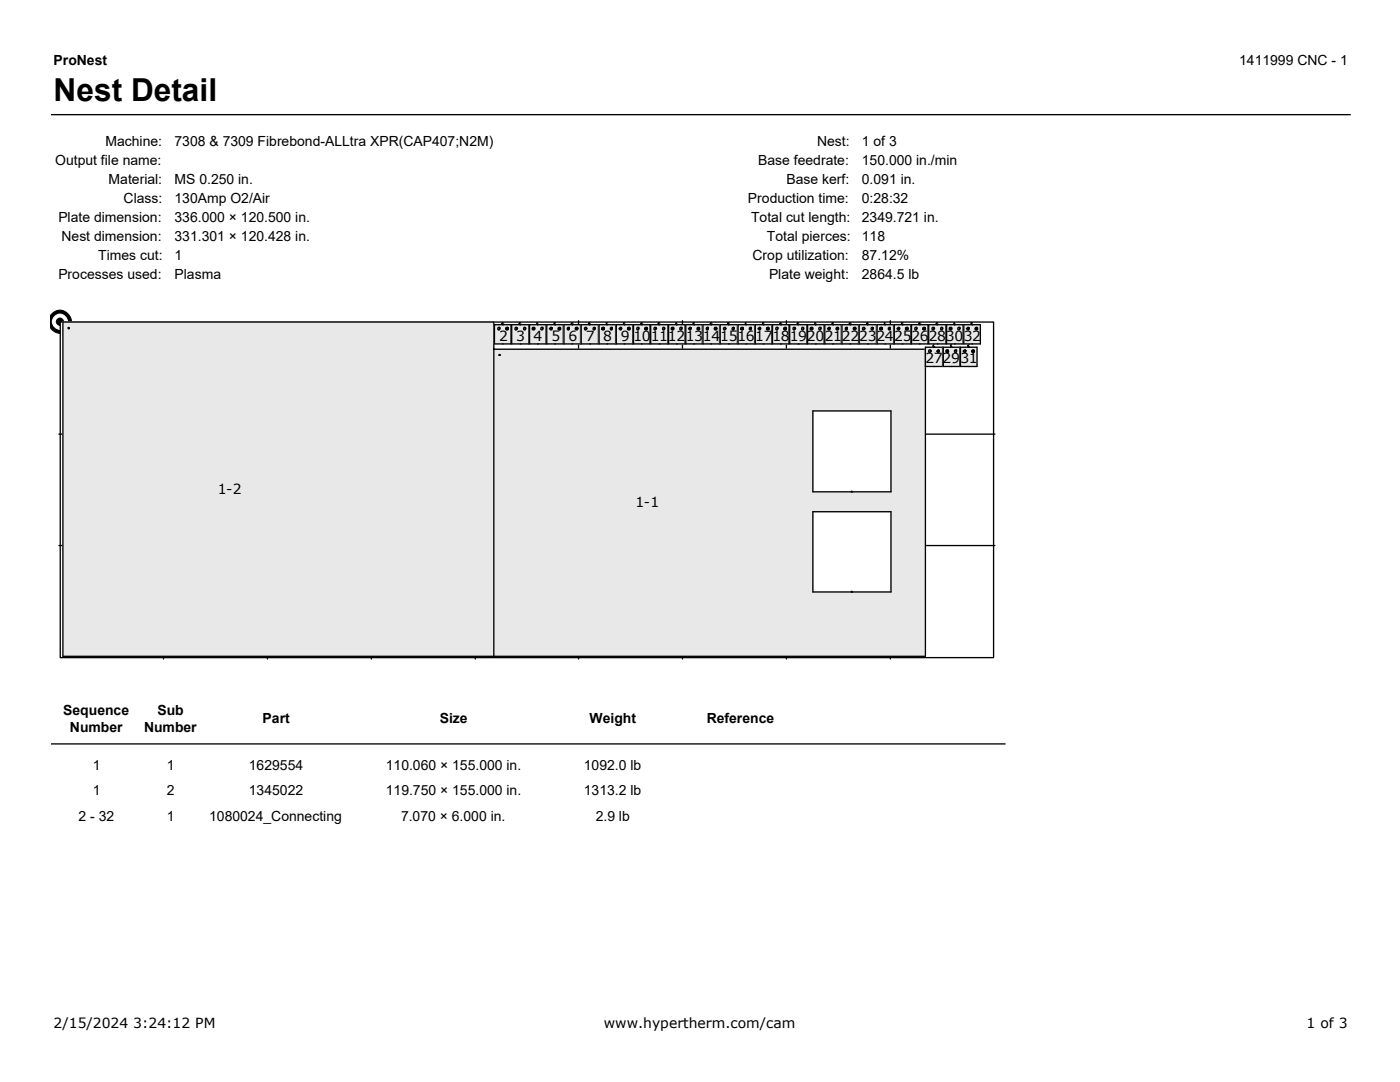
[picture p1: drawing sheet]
<svg xmlns="http://www.w3.org/2000/svg" width="279mm" height="216mm" viewBox="0 0 279 216" stroke-linecap="round" stroke-linejoin="round" font-family="sans-serif">
<path d="M10.2 22.9h259.4" fill="none" stroke="#000" stroke-width=".26"/>
<g fill="#000" stroke="#000" stroke-width=".2">
<path d="M10.4 62.6a2.28 2.28 0 0 1 3.2 0 2.28 2.28 0 0 1 0 3.2 2.28 2.28 0 0 1-3.2 0l-.3-.5v-2.2z" fill-rule="evenodd"/>
<circle cx="12" cy="64.2" r=".72"/>
</g>
<circle cx="12" cy="64.2" r="1.5" fill="#fff" stroke="#fff" stroke-width=".2"/>
<path d="M12 64.3h186.3v66.9h-186.3z" fill-rule="evenodd" fill="#fff" stroke="#000" stroke-width=".26"/>
<g fill="none" stroke="#000" stroke-width=".26">
<path d="M13.6 65.5l.1 .1zM13.7 65.3v.3l-.1-.1zM98.6 69.7h86.1M98.7 64.8h3.3v3.8h-3.3zM99.6 70.7l.1 .2zM99.6 65.3l.1 .2M99.7 70.7l-.1 .2zM99.7 70.9h.1M99.7 65.5l-.1 .1M100.4 64.4l-.3 .3 .2 .1 .2-.1M101.1 65.3h.1a.28 .28 0 0 1 .3 .4 .28 .28 0 0 1-.4 .1l-.2-.1zM101.3 65.5l.2 .1h-.3"/>
<path d="M101.3 65.3v.2M102.1 64.8h3.5v3.8h-3.5zM103.2 65.5l-.2 .1M103.2 65.3v.2M103.8 64.4l-.2 .1 .1 .3 .3-.1M104.8 65.3l.1 .2M104.9 65.5l-.1 .1M105.7 64.8h3.3v3.8h-3.3zM106.2 65.5l.3-.2a.28 .28 0 0 1 .2 .4 .28 .28 0 0 1-.4 .1zM106.6 65.5h.1l-.2 .1M106.6 65.3v.2M107.3 64.4h-.2v.3l.2 .1 .1-.1"/>
<path d="M108.2 65.3l.1 .2M108.3 65.5l-.1 .1M109.1 64.8h3.3v3.8h-3.3zM110 65.3l.2 .2M110.2 65.5v.1h-.3M110.8 64.4h-.2v.3l.1 .1 .1-.1M111.4 65.5l.2-.2a.28 .28 0 0 1 .3 .4 .28 .28 0 0 1-.4 .1zM111.8 65.5l-.2 .1M111.8 65.3v.2M112.6 64.8h3.3v3.8h-3.3zM113.5 65.3l.1 .2M113.6 65.5l-.1 .1"/>
<path d="M114.3 64.4l-.3 .3 .1 .1 .3-.1M114.8 65.5l.3-.2a.28 .28 0 0 1 .2 .4 .28 .28 0 0 1-.4 .1zM115.2 65.5l.1 .1h-.2M115.2 65.3v.2M115.5 64v.7M115.5 68.8v.9M116 64.8h3.4v3.8h-3.4zM117 65.5l-.1 .1M117 65.3v.2M117.7 64.4l-.3 .1 .2 .3 .2-.1M118.6 65.3l.2 .2M118.8 65.5l-.2 .1"/>
<path d="M119.6 64.8h3.3v3.8h-3.3zM120.2 65.3h.1a.28 .28 0 0 1 .3 .4 .28 .28 0 0 1-.4 .1l-.1-.1zM120.5 65.5h.1l-.3 .1M120.5 65.3v.2M121.1 64.4h-.1v.3l.1 .1 .2-.1M122.1 65.3l.1 .2M122.2 65.5l-.1 .1M123 64.8h3.3v3.8h-3.3zM123.9 65.3l.1 .2M124 65.5v.1h-.2M124.7 64.4h-.3v.3l.2 .1 .1-.1M125.4 65.3h.1a.28 .28 0 0 1 .3 .4 .28 .28 0 0 1-.4 .1l-.2-.1z"/>
<path d="M125.6 65.5l-.1 .1M125.6 65.3v.2M126.4 64.8h3.3v3.8h-3.3zM127.4 65.3l.1 .2M127.5 65.5l-.1 .1M128.1 64.4l-.2 .3 .1 .1 .3-.1M128.8 65.3h.1a.28 .28 0 0 1 .3 .4 .28 .28 0 0 1-.4 .1l-.1-.1zM129.1 65.5l.1 .1h-.3M129.1 65.3v.2M129.9 64.8h3.4v3.8h-3.4zM130.9 65.5l-.1 .1M130.9 65.3v.2"/>
<path d="M131.6 64.4l-.3 .1 .1 .3 .3-.1M132.5 65.3l.1 .2M132.6 65.5l-.1 .1M133.4 64.8h3.3v3.8h-3.3zM134 65.5l.2-.2a.28 .28 0 0 1 .3 .4 .28 .28 0 0 1-.4 .1zM134.4 65.5h.1l-.3 .1M134.4 65.3v.2M135 64.4h-.1v.3l.1 .1 .1-.1M135.9 65.3l.2 .2M136.1 65.5l-.2 .1M136.2 64v.7M136.2 68.8v.9"/>
<path d="M136.9 64.8h3.3v3.8h-3.3zM137.8 65.3l.1 .2M137.9 65.5v.1h-.2M138.6 64.4h-.3v.3l.1 .1 .2-.1M139.1 65.5l.3-.2a.28 .28 0 0 1 .2 .4 .28 .28 0 0 1-.4 .1zM139.5 65.5l-.1 .1M139.5 65.3v.2M140.3 64.8h3.3v3.8h-3.3zM141.2 65.3l.2 .2M141.4 65.5l-.2 .1M142 64.4l-.2 .3 .1 .1 .2-.1M142.5 65.5l.3-.2a.28 .28 0 0 1 .3 .4 .28 .28 0 0 1-.4 .1z"/>
<path d="M142.9 65.5l.2 .1h-.3M142.9 65.3v.2M143.7 64.8h3.5v3.8h-3.5zM144.8 65.5l-.1 .1M144.8 65.3v.2M145.4 64.4l-.2 .1 .1 .3 .3-.1M146.4 65.3l.1 .2M146.5 65.5l-.1 .1M147.3 64.8h3.3v3.8h-3.3zM148 65.3h.1a.28 .28 0 0 1 .2 .4 .28 .28 0 0 1-.3 .1l-.2-.1zM148.2 65.5h.2l-.3 .1M148.2 65.3v.2"/>
<path d="M148.9 64.4h-.1v.3l.1 .1 .1-.1M149.8 65.3l.1 .2M149.9 65.5l-.1 .1M150.7 64.8h3.3v3.8h-3.3zM151.7 65.3l.1 .2M151.8 65.5v.1h-.3M152.5 64.4h-.3v.3l.1 .1 .2-.1M153.1 65.3h.1a.28 .28 0 0 1 .3 .4 .28 .28 0 0 1-.4 .1l-.1-.1zM153.4 65.5l-.2 .1M153.4 65.3v.2M154.2 64.8h3.3v3.8h-3.3zM155.1 65.3l.1 .2"/>
<path d="M155.2 65.5l-.1 .1M155.9 64.4l-.3 .3 .2 .1 .2-.1M156.4 65.5l.3-.2a.28 .28 0 0 1 .2 .4 .28 .28 0 0 1-.4 .1zM156.8 65.5l.1 .1h-.2M156.8 65.3v.2M156.9 64v.7M156.9 68.8v.9M157.6 64.8h3.4v3.8h-3.4zM158.7 65.5l-.2 .1M158.7 65.3v.2M159.3 64.4l-.2 .1 .1 .3 .3-.1M160.2 65.3l.2 .2"/>
<path d="M160.4 65.5l-.2 .1M161.2 64.8h3.3v3.8h-3.3zM161.8 65.3h.2a.28 .28 0 0 1 .2 .4 .28 .28 0 0 1-.4 .1l-.1-.1zM162.1 65.5h.1l-.2 .1M162.1 65.3v.2M162.8 64.4h-.2v.3l.2 .1 .1-.1M163.7 65.3l.1 .2M163.8 65.5l-.1 .1M164.6 64.8h3.3v3.8h-3.3zM165.5 65.3l.2 .2M165.7 65.5v.1h-.3M166.3 64.4h-.2l.1 .4 .1-.1"/>
<path d="M167 65.3h.1a.28 .28 0 0 1 .3 .4 .28 .28 0 0 1-.4 .1l-.2-.1zM167.2 65.5l-.1 .1M167.2 65.3v.2M168 64.8h3.3v3.8h-3.3zM169 65.3l.1 .2M169.1 65.5l-.1 .1M169.8 64.4l-.3 .3 .1 .1 .3-.1M170.4 65.3h.1a.28 .28 0 0 1 .3 .4 .28 .28 0 0 1-.4 .1l-.1-.1zM170.7 65.5l.1 .1h-.3M170.7 65.3v.2M171.5 64.8h3.4v3.8h-3.4zM172.5 65.5l-.1 .1"/>
<path d="M172.5 65.3v.2M173.2 64.4l-.3 .1 .2 .3 .2-.1M174.1 65.3l.1 .2M174.2 65.5l-.1 .1M175 64.8h3.3v3.8h-3.3zM175.6 65.5l.2-.2a.28 .28 0 0 1 .3 .4 .28 .28 0 0 1-.4 .1zM176 65.5h.1l-.3 .1M176 65.3v.2M176.6 64.4h-.1v.3l.1 .1 .2-.1M177.5 65.3l.2 .2M177.7 65.5l-.2 .1M177.7 64v.7"/>
<path d="M177.7 68.8v.9M178.5 64.8h3.3v3.8h-3.3zM179.4 65.3l.1 .2M179.5 65.5v.1h-.2M180.2 64.4h-.3v.3l.2 .1 .1-.1M180.9 65.3h.1a.28 .28 0 0 1 .2 .4 .28 .28 0 0 1-.3 .1l-.2-.1zM181.1 65.5l-.1 .1M181.1 65.3v.2M181.9 64.8h3.3v3.8h-3.3zM182.8 65.3l.2 .2M183 65.5l-.2 .1M183.6 64.4l-.2 .3 .1 .1 .3-.1"/>
<path d="M184.2 65.5l.2-.2a.28 .28 0 0 1 .3 .4 .28 .28 0 0 1-.4 .1zM184.6 65.5l.1 .1h-.3M184.6 65.3v.2M184.7 73.1h3.4v-3.8h-3.4v61.7h-172.1v-66.7h86v66.8M185.3 64.8h3.5v3.8h-3.5zM185.7 69.9l-.1 .2M185.7 69.8v.1M186.4 65.5l-.1 .1M186.4 65.3v.2M186.4 68.8l-.3 .2 .3 .3 .1-.1M187.1 64.4l-.3 .1 .1 .3 .3-.1M187.3 69.8l.2 .1"/>
<path d="M187.5 69.9v.2h-.3M188 65.3l.1 .2M188.1 65.5l-.1 .1M188.3 69.3h3.3v3.8h-3.3zM188.8 69.9l.2-.1a.28 .28 0 0 1 .3 .4 .28 .28 0 0 1-.4 .1zM188.9 64.8h3.3v3.8h-3.3zM189.2 69.9l-.2 .2M189.2 69.8v.1M189.6 65.3h.1a.28 .28 0 0 1 .3 .4 .28 .28 0 0 1-.4 .1l-.2-.1zM189.8 65.5h.2l-.3 .1M189.8 65.3v.2M189.8 68.8l-.1 .4 .1 .1 .2-.1"/>
<path d="M190.5 64.4h-.1v.3l.1 .1 .1-.1M190.8 69.8l.1 .1M190.9 69.9l-.1 .2M191.4 65.3l.2 .2M191.6 65.5l-.2 .1M191.7 69.3h3.3v3.8h-3.3zM192.3 64.8h3.3v3.8h-3.3zM192.6 69.8l.1 .1M192.7 69.9v.2h-.2M193.3 65.3l.1 .2M193.4 65.5v.1h-.3M193.4 68.8l-.3 .1v.3l.3 .1v-.1"/>
<path d="M194.1 64.4h-.3v.3l.1 .1 .2-.1M194.1 69.8h.1a.28 .28 0 0 1 .3 .4 .28 .28 0 0 1-.4 .1l-.2-.1zM194.3 69.9l-.1 .2M194.3 69.8v.1M194.7 65.3h.2a.28 .28 0 0 1 .2 .4 .28 .28 0 0 1-.4 .1l-.1-.1zM195 65.5l-.1 .1M195 65.3v.2M11.8 86.6h.8M162.2 82h15.6v16.1h-15.6zM170 98h-.1l.1 .1M184.7 86.6h13.9M11.8 108.9h.8"/>
<path d="M162.2 102.1h15.6v16h-15.6zM170 118h-.1l.1 .1M184.7 108.9h13.9M32.6 131v.5M53.4 131v.5M74.1 131v.5M94.9 131v.5M115.5 131v.5M136.2 131v.5M156.9 131v.5M177.7 131v.5M10.2 148.4h190.5"/>
<circle cx="99.5" cy="65.6" r=".25"/>
<circle cx="103" cy="65.6" r=".25"/>
<circle cx="104.7" cy="65.6" r=".25"/>
<circle cx="108.1" cy="65.6" r=".25"/>
<circle cx="110" cy="65.6" r=".25"/>
<circle cx="113.4" cy="65.6" r=".25"/>
<circle cx="116.8" cy="65.6" r=".25"/>
<circle cx="118.6" cy="65.6" r=".25"/>
<circle cx="122" cy="65.6" r=".25"/>
<circle cx="123.9" cy="65.6" r=".25"/>
<circle cx="127.3" cy="65.6" r=".25"/>
<circle cx="130.7" cy="65.6" r=".25"/>
<circle cx="132.4" cy="65.6" r=".25"/>
<circle cx="135.9" cy="65.6" r=".25"/>
<circle cx="137.7" cy="65.6" r=".25"/>
<circle cx="141.2" cy="65.6" r=".25"/>
<circle cx="144.6" cy="65.6" r=".25"/>
<circle cx="146.3" cy="65.6" r=".25"/>
<circle cx="149.7" cy="65.6" r=".25"/>
<circle cx="151.6" cy="65.6" r=".25"/>
<circle cx="155" cy="65.6" r=".25"/>
<circle cx="158.5" cy="65.6" r=".25"/>
<circle cx="160.2" cy="65.6" r=".25"/>
<circle cx="163.6" cy="65.6" r=".25"/>
<circle cx="165.5" cy="65.6" r=".25"/>
<circle cx="168.9" cy="65.6" r=".25"/>
<circle cx="172.3" cy="65.6" r=".25"/>
<circle cx="174" cy="65.6" r=".25"/>
<circle cx="177.5" cy="65.6" r=".25"/>
<circle cx="179.3" cy="65.6" r=".25"/>
<circle cx="182.8" cy="65.6" r=".25"/>
<circle cx="185.5" cy="70.1" r=".25"/>
<circle cx="186.2" cy="65.6" r=".25"/>
<circle cx="187.3" cy="70.1" r=".25"/>
<circle cx="187.9" cy="65.6" r=".25"/>
<circle cx="190.7" cy="70.1" r=".25"/>
<circle cx="191.4" cy="65.6" r=".25"/>
<circle cx="192.5" cy="70.1" r=".25"/>
<circle cx="193.2" cy="65.6" r=".25"/>
</g>
<g fill="#e8e8e8" stroke="#e8e8e8" stroke-width=".26">
<path d="M99.6 70.7l.1 .2zM162.2 82v16.1h15.6v-16.1zM162.2 102.1v16h15.6v-16zM13.7 65.3l-.1 .2 .1 .1zM98.6 69.7h86.1v61.3h-86.1zM12.6 64.3h86v66.7h-86z" fill-rule="evenodd"/>
<path d="M99.3 65.6a.25 .25 0 0 0 .5 0 .25 .25 0 0 0-.5 0zM101.1 65.3l-.2 .3a.28 .28 0 0 0 .4 .2 .28 .28 0 0 0 .2-.3zM98.7 64.8h3.3v3.8h-3.3z" fill-rule="evenodd"/>
<path d="M102.7 65.6a.25 .25 0 0 0 .5 0 .25 .25 0 0 0-.5 0zM104.4 65.6a.25 .25 0 0 0 .5 0 .25 .25 0 0 0-.5 0zM102.1 64.8h3.5v3.8h-3.5z" fill-rule="evenodd"/>
<path d="M106.3 65.3l-.1 .3a.28 .28 0 0 0 .4 .2 .28 .28 0 0 0 .1-.3zM107.9 65.6a.25 .25 0 0 0 .5 0 .25 .25 0 0 0-.5 0zM105.7 64.8h3.3v3.8h-3.3z" fill-rule="evenodd"/>
<path d="M109.7 65.6a.25 .25 0 0 0 .5 0 .25 .25 0 0 0-.5 0zM111.5 65.3l-.1 .3a.28 .28 0 0 0 .3 .2 .28 .28 0 0 0 .2-.3zM109.1 64.8h3.3v3.8h-3.3z" fill-rule="evenodd"/>
<path d="M113.2 65.6a.25 .25 0 0 0 .5 0 .25 .25 0 0 0-.5 0zM114.9 65.3l-.1 .3a.28 .28 0 0 0 .3 .2 .28 .28 0 0 0 .2-.3zM112.6 64.8h3.3v3.8h-3.3z" fill-rule="evenodd"/>
<path d="M116.6 65.6a.25 .25 0 0 0 .5 0 .25 .25 0 0 0-.5 0zM118.3 65.6a.25 .25 0 0 0 .5 0 .25 .25 0 0 0-.5 0zM116 64.8h3.4v3.8h-3.4z" fill-rule="evenodd"/>
<path d="M120.2 65.3l-.1 .3a.28 .28 0 0 0 .3 .2 .28 .28 0 0 0 .2-.3zM121.7 65.6a.3 .3 0 0 0 .6 0 .3 .3 0 0 0-.6 0zM119.6 64.8h3.3v3.8h-3.3z" fill-rule="evenodd"/>
<path d="M123.6 65.6a.25 .25 0 0 0 .5 0 .25 .25 0 0 0-.5 0zM125.4 65.3l-.2 .3a.28 .28 0 0 0 .4 .2 .28 .28 0 0 0 .2-.3zM123 64.8h3.3v3.8h-3.3z" fill-rule="evenodd"/>
<path d="M127 65.6a.25 .25 0 0 0 .5 0 .25 .25 0 0 0-.5 0zM128.8 65.3l-.1 .3a.28 .28 0 0 0 .3 .2 .28 .28 0 0 0 .2-.3zM126.4 64.8h3.3v3.8h-3.3z" fill-rule="evenodd"/>
<path d="M130.5 65.6a.25 .25 0 0 0 .5 0 .25 .25 0 0 0-.5 0zM132.2 65.6a.25 .25 0 0 0 .5 0 .25 .25 0 0 0-.5 0zM129.9 64.8h3.4v3.8h-3.4z" fill-rule="evenodd"/>
<path d="M134.1 65.3l-.1 .3a.28 .28 0 0 0 .3 .2 .28 .28 0 0 0 .2-.3zM135.6 65.6a.25 .25 0 0 0 .5 0 .25 .25 0 0 0-.5 0zM133.4 64.8h3.3v3.8h-3.3z" fill-rule="evenodd"/>
<path d="M137.5 65.6a.25 .25 0 0 0 .5 0 .25 .25 0 0 0-.5 0zM139.2 65.3l-.1 .3a.28 .28 0 0 0 .4 .2 .28 .28 0 0 0 .1-.3zM136.9 64.8h3.3v3.8h-3.3z" fill-rule="evenodd"/>
<path d="M140.9 65.6a.25 .25 0 0 0 .5 0 .25 .25 0 0 0-.5 0zM142.7 65.3l-.2 .3a.28 .28 0 0 0 .4 .2 .28 .28 0 0 0 .2-.3zM140.3 64.8h3.3v3.8h-3.3z" fill-rule="evenodd"/>
<path d="M144.3 65.6a.25 .25 0 0 0 .5 0 .25 .25 0 0 0-.5 0zM146.1 65.6a.25 .25 0 0 0 .5 0 .25 .25 0 0 0-.5 0zM143.7 64.8h3.5v3.8h-3.5z" fill-rule="evenodd"/>
<path d="M148 65.3l-.2 .3a.28 .28 0 0 0 .4 .2 .28 .28 0 0 0 .2-.3zM149.5 65.6a.25 .25 0 0 0 .5 0 .25 .25 0 0 0-.5 0zM147.3 64.8h3.3v3.8h-3.3z" fill-rule="evenodd"/>
<path d="M151.3 65.6a.25 .25 0 0 0 .5 0 .25 .25 0 0 0-.5 0zM153.1 65.3l-.1 .3a.28 .28 0 0 0 .3 .2 .28 .28 0 0 0 .2-.3zM150.7 64.8h3.3v3.8h-3.3z" fill-rule="evenodd"/>
<path d="M154.8 65.6a.25 .25 0 0 0 .5 0 .25 .25 0 0 0-.5 0zM156.5 65.3l-.1 .3a.28 .28 0 0 0 .4 .2 .28 .28 0 0 0 .1-.3zM154.2 64.8h3.3v3.8h-3.3z" fill-rule="evenodd"/>
<path d="M158.2 65.6a.25 .25 0 0 0 .5 0 .25 .25 0 0 0-.5 0zM159.9 65.6a.25 .25 0 0 0 .5 0 .25 .25 0 0 0-.5 0zM157.6 64.8h3.4v3.8h-3.4z" fill-rule="evenodd"/>
<path d="M161.8 65.3l-.1 .3a.28 .28 0 0 0 .3 .2 .28 .28 0 0 0 .2-.3zM163.4 65.6a.25 .25 0 0 0 .5 0 .25 .25 0 0 0-.5 0zM161.2 64.8h3.3v3.8h-3.3z" fill-rule="evenodd"/>
<path d="M165.2 65.6a.25 .25 0 0 0 .5 0 .25 .25 0 0 0-.5 0zM167 65.3l-.2 .3a.28 .28 0 0 0 .4 .2 .28 .28 0 0 0 .2-.3zM164.6 64.8h3.3v3.8h-3.3z" fill-rule="evenodd"/>
<path d="M168.6 65.6a.25 .25 0 0 0 .5 0 .25 .25 0 0 0-.5 0zM170.4 65.3l-.1 .3a.28 .28 0 0 0 .3 .2 .28 .28 0 0 0 .2-.3zM168 64.8h3.3v3.8h-3.3z" fill-rule="evenodd"/>
<path d="M172.1 65.6a.25 .25 0 0 0 .5 0 .25 .25 0 0 0-.5 0zM173.8 65.6a.25 .25 0 0 0 .5 0 .25 .25 0 0 0-.5 0zM171.5 64.8h3.4v3.8h-3.4z" fill-rule="evenodd"/>
<path d="M175.7 65.3l-.1 .3a.28 .28 0 0 0 .3 .2 .28 .28 0 0 0 .2-.3zM177.2 65.6a.25 .25 0 0 0 .5 0 .25 .25 0 0 0-.5 0zM175 64.8h3.3v3.8h-3.3z" fill-rule="evenodd"/>
<path d="M179.1 65.6a.25 .25 0 0 0 .5 0 .25 .25 0 0 0-.5 0zM180.9 65.3l-.2 .3a.28 .28 0 0 0 .4 .2 .28 .28 0 0 0 .1-.3zM178.5 64.8h3.3v3.8h-3.3z" fill-rule="evenodd"/>
<path d="M182.5 65.6a.25 .25 0 0 0 .5 0 .25 .25 0 0 0-.5 0zM184.3 65.3l-.1 .3a.28 .28 0 0 0 .3 .2 .28 .28 0 0 0 .2-.3zM181.9 64.8h3.3v3.8h-3.3z" fill-rule="evenodd"/>
<path d="M186 65.6a.25 .25 0 0 0 .5 0 .25 .25 0 0 0-.5 0zM187.7 65.6a.25 .25 0 0 0 .5 0 .25 .25 0 0 0-.5 0zM185.3 64.8h3.5v3.8h-3.5z" fill-rule="evenodd"/>
<path d="M189.6 65.3l-.2 .3a.28 .28 0 0 0 .4 .2 .28 .28 0 0 0 .2-.3zM191.1 65.6a.25 .25 0 0 0 .5 0 .25 .25 0 0 0-.5 0zM188.9 64.8h3.3v3.8h-3.3z" fill-rule="evenodd"/>
<path d="M193 65.6a.25 .25 0 0 0 .5 0 .25 .25 0 0 0-.5 0zM194.7 65.3l-.1 .3a.28 .28 0 0 0 .3 .2 .28 .28 0 0 0 .2-.3zM192.3 64.8h3.3v3.8h-3.3z" fill-rule="evenodd"/>
<path d="M185.3 70.1a.25 .25 0 0 0 .5 0 .25 .25 0 0 0-.5 0zM187 70.1a.25 .25 0 0 0 .5 0 .25 .25 0 0 0-.5 0zM184.7 69.3h3.4v3.8h-3.4z" fill-rule="evenodd"/>
<path d="M188.9 69.8l-.1 .3a.28 .28 0 0 0 .3 .2 .28 .28 0 0 0 .2-.4zM190.4 70.1a.25 .25 0 0 0 .5 0 .25 .25 0 0 0-.5 0zM188.3 69.3h3.3v3.8h-3.3z" fill-rule="evenodd"/>
<path d="M192.3 70.1a.25 .25 0 0 0 .5 0 .25 .25 0 0 0-.5 0zM194.1 69.8l-.2 .3a.28 .28 0 0 0 .4 .2 .28 .28 0 0 0 .2-.4zM191.7 69.3h3.3v3.8h-3.3z" fill-rule="evenodd"/>
</g>
<text font-size="6.3" x="10.7" y="20.1">Nest Detail</text>
<g font-size="2.8">
<text x="10.7" y="13.1">ProNest</text>
<text x="247.3" y="13.1">1411999 CNC - 1</text>
<text x="21.1" y="29">Machine:</text>
<text x="34.8" y="29">7308 &amp; 7309 Fibrebond-ALLtra XPR(CAP407;N2M)</text>
<text x="163.1" y="29">Nest:</text>
<text x="172" y="29">1 of 3</text>
<text x="11" y="32.8">Output file name:</text>
<text x="151.3" y="32.9">Base feedrate:</text>
<text x="172" y="32.9">150.000 in./min</text>
<text x="21.7" y="36.7">Material:</text>
<text x="24.7" y="40.5">Class:</text>
<text x="34.8" y="36.7">MS 0.250 in.</text>
<text x="34.8" y="40.5">130Amp O2/Air</text>
<text x="149.3" y="40.5">Production time:</text>
<text x="157" y="36.7">Base kerf:</text>
<text x="172" y="36.7">0.091 in.</text>
<text x="172" y="40.5">0:28:32</text>
<text x="11.6" y="44.3">Plate dimension:</text>
<text x="34.8" y="44.3">336.000 × 120.500 in.</text>
<text x="149.9" y="44.3">Total cut length:</text>
<text x="172" y="44.3">2349.721 in.</text>
<text x="12.3" y="48.1">Nest dimension:</text>
<text x="19.6" y="51.8">Times cut:</text>
<text x="34.8" y="48.1">331.301 × 120.428 in.</text>
<text x="34.8" y="51.9">1</text>
<text x="150.2" y="51.9">Crop utilization:</text>
<text x="153" y="48.1">Total pierces:</text>
<text x="172" y="48.1">118</text>
<text x="172" y="51.9">87.12%</text>
<text x="11.6" y="55.7">Processes used:</text>
<text x="34.8" y="55.7">Plasma</text>
<text x="153.5" y="55.7">Plate weight:</text>
<text x="172" y="55.7">2864.5 lb</text>
<text x="99.6" y="68">2</text>
<text x="103" y="68">3</text>
<text x="106.5" y="68">4</text>
<text x="110" y="68">5</text>
<text x="113.5" y="68">6</text>
<text x="116.9" y="68">7</text>
<text x="120.3" y="68">8</text>
<text x="123.9" y="68">9</text>
<text x="126.4" y="68">10</text>
<text x="129.9" y="68">11</text>
<text x="133.3" y="68">12</text>
<text x="136.9" y="68">13</text>
<text x="140.3" y="68">14</text>
<text x="143.7" y="68">15</text>
<text x="147.2" y="68">16</text>
<text x="150.7" y="68">17</text>
<text x="154.2" y="68">18</text>
<text x="157.6" y="68">19</text>
<text x="161" y="68">20</text>
<text x="164.6" y="68">21</text>
<text x="168" y="68">22</text>
<text x="171.5" y="68">23</text>
<text x="174.9" y="68">24</text>
<text x="178.5" y="68">25</text>
<text x="181.9" y="68">26</text>
<text x="185.3" y="68">28</text>
<text x="188.8" y="68">30</text>
<text x="192.3" y="68">32</text>
<text x="184.7" y="72.5">27</text>
<text x="188.1" y="72.5">29</text>
<text x="191.7" y="72.5">31</text>
<text x="43.5" y="98.6">1-2</text>
<text x="126.8" y="101.2">1-1</text>
<text x="12.6" y="142.6">Sequence</text>
<text x="31.4" y="142.6">Sub</text>
<text x="14" y="146">Number</text>
<text x="28.7" y="146">Number</text>
<text x="52.4" y="144.3">Part</text>
<text x="87.8" y="144.3">Size</text>
<text x="117.7" y="144.3">Weight</text>
<text x="141" y="144.3">Reference</text>
<text x="18.5" y="153.6">1</text>
<text x="33.3" y="153.6">1</text>
<text x="49.7" y="153.6">1629554</text>
<text x="77" y="153.6">110.060 × 155.000 in.</text>
<text x="116.5" y="153.6">1092.0 lb</text>
<text x="18.5" y="158.7">1</text>
<text x="33.3" y="158.7">2</text>
<text x="49.7" y="158.7">1345022</text>
<text x="77" y="158.7">119.750 × 155.000 in.</text>
<text x="116.5" y="158.7">1313.2 lb</text>
<text x="15.7" y="163.8">2 - 32</text>
<text x="33.3" y="163.8">1</text>
<text x="41.7" y="163.8">1080024_Connecting</text>
<text x="80" y="163.8">7.070 × 6.000 in.</text>
<text x="118.9" y="163.8">2.9 lb</text>
<text x="10.7" y="205.2">2/15/2024 3:24:12 PM</text>
<text x="120.5" y="205.2">www.hypertherm.com/cam</text>
<text x="260.8" y="205.2">1 of 3</text>
</g>
</svg>
